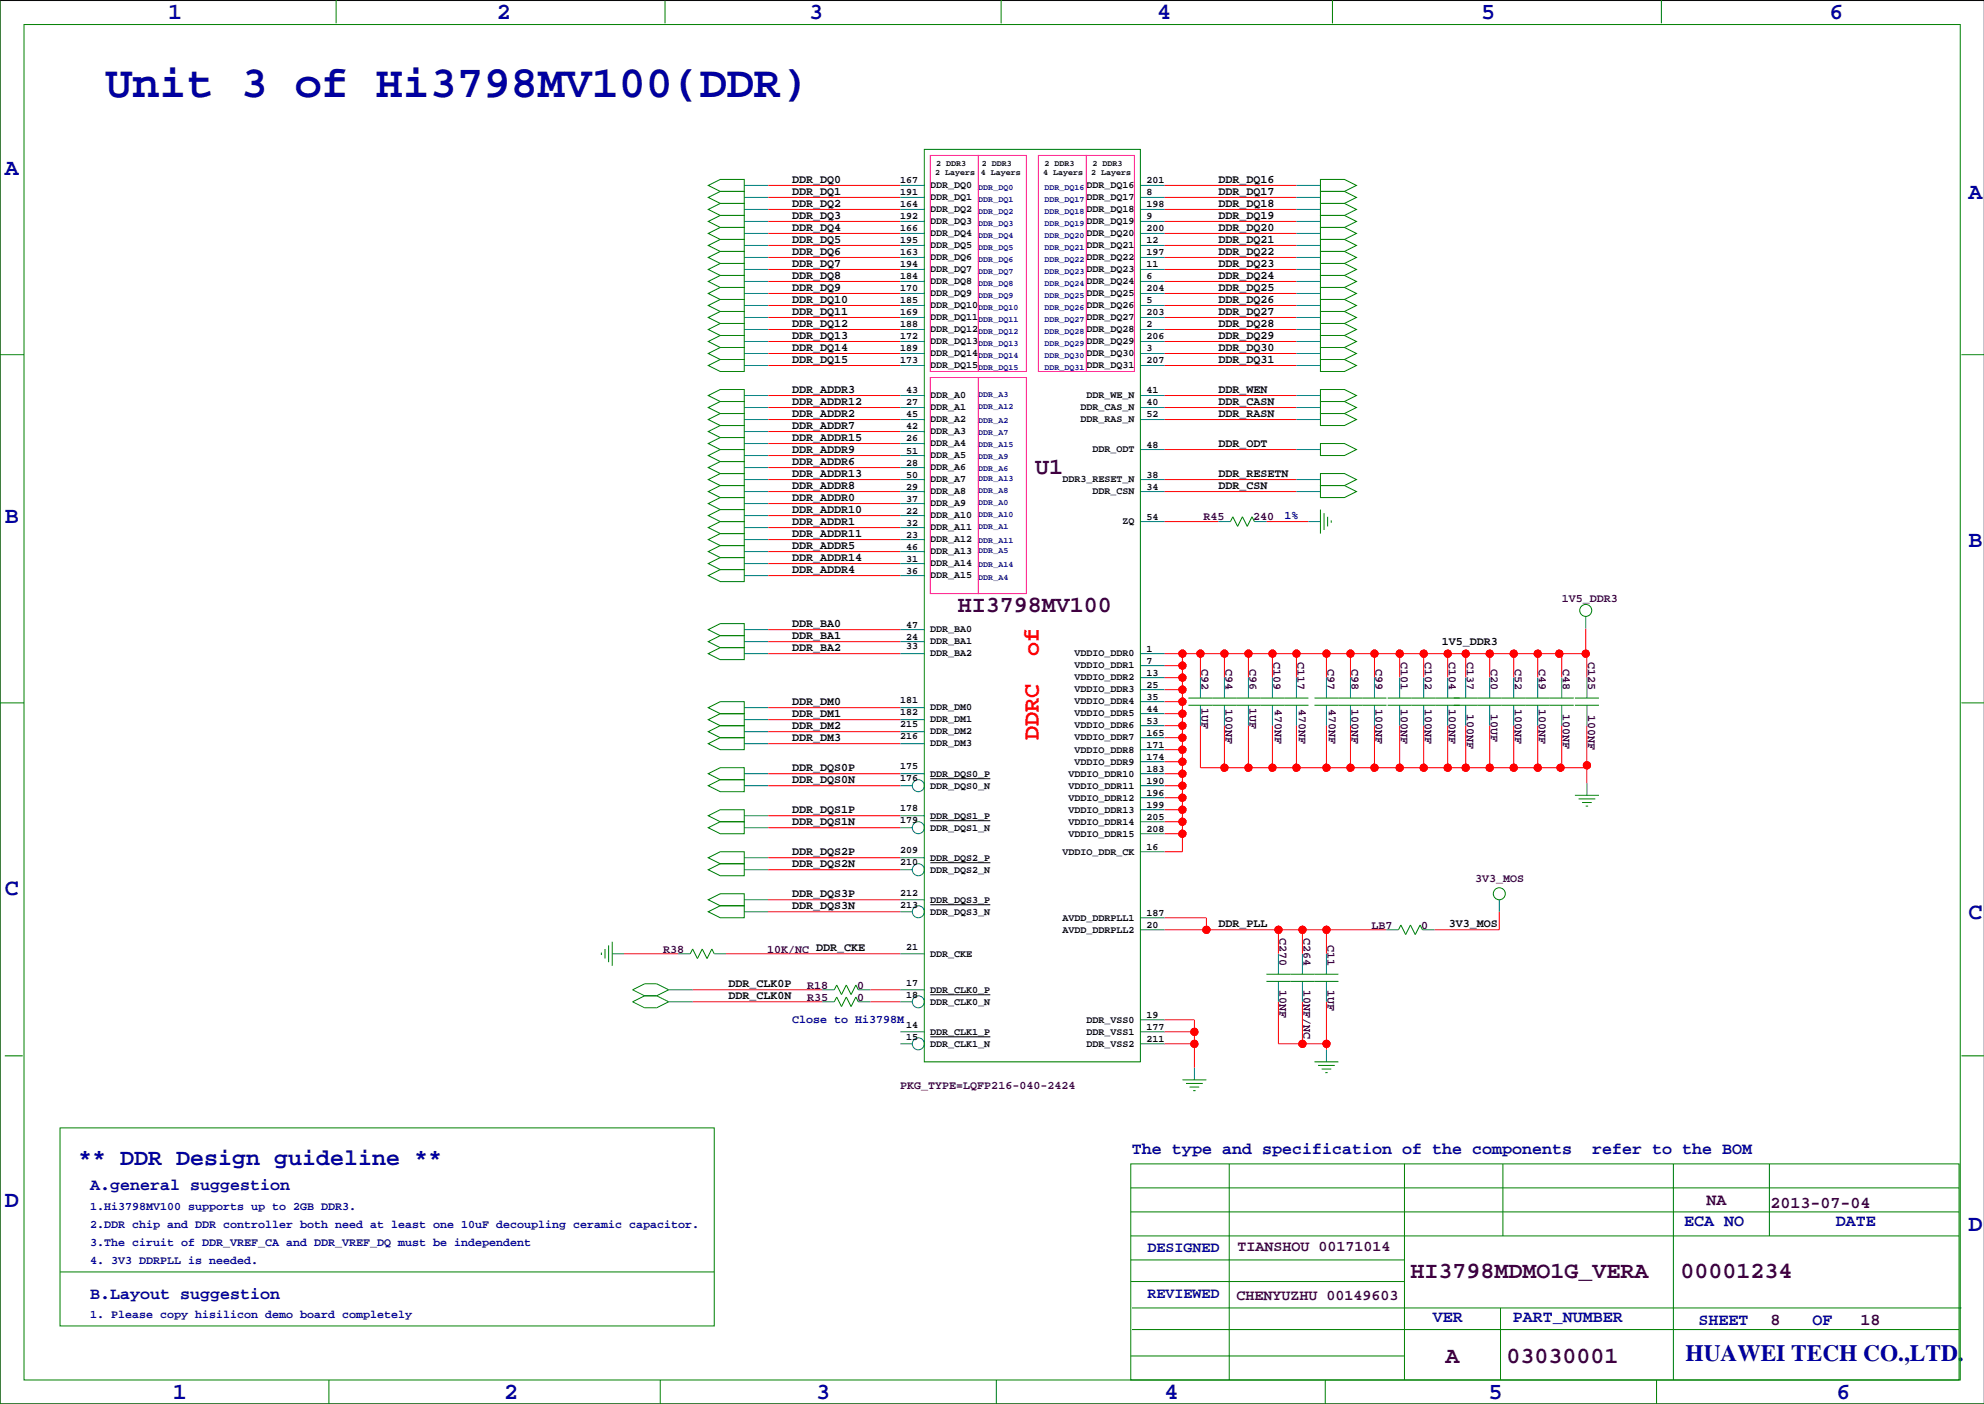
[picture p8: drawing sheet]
<svg xmlns="http://www.w3.org/2000/svg" width="420mm" height="297mm" viewBox="0 0 420 297" stroke-linecap="round" stroke-linejoin="round" font-family="sans-serif">
<path d="M419.9 .1h-419.9v296.9h419.9M196.8 173.6h12.7M196.8 164.7h12.7M196.8 182.5h12.7M196.8 191.4h12.7M196.8 219.4h12.7M196.8 210.5h12.7" fill="none" stroke="#000" stroke-width=".21"/>
<g fill="none" stroke="#f00" stroke-width=".21">
<path d="M162.6 39.2h27.9M246.4 39.2h27.9M162.6 51.9h27.9M162.6 54.5h27.9M162.6 57h27.9M162.6 59.5h27.9M162.6 41.8h27.9M162.6 46.8h27.9M162.6 49.4h27.9M162.6 44.3h27.9M246.4 51.9h27.9M246.4 54.5h27.9"/>
<path d="M246.4 57h27.9M246.4 59.5h27.9M246.4 41.8h27.9M246.4 46.8h27.9M246.4 49.4h27.9M246.4 44.3h27.9M162.6 62.1h27.9M162.6 64.6h27.9M162.6 67.2h27.9M162.6 69.7h27.9M162.6 72.2h27.9M162.6 74.8h27.9"/>
<path d="M162.6 77.3h27.9M246.4 62.1h27.9M246.4 64.6h27.9M246.4 67.2h27.9M246.4 69.7h27.9M246.4 72.2h27.9M246.4 74.8h27.9M246.4 77.3h27.9M162.6 93.8h27.9M162.6 86.2h27.9M162.6 96.4h27.9M162.6 91.3h27.9"/>
<path d="M162.6 98.9h27.9M162.6 83.7h27.9M162.6 88.8h27.9M246.4 86.2h27.9M246.4 83.7h27.9M246.4 88.8h27.9M246.4 95.1h27.9M162.6 101.5h27.9M162.6 119.2h27.9M162.6 114.2h27.9M162.6 109.1h27.9M162.6 104h27.9"/>
<path d="M162.6 116.7h27.9M162.6 111.6h27.9M162.6 106.5h27.9M246.4 101.5h27.9M246.4 104h27.9M246.4 110.3h11.4M268 110.3h8.9M162.6 121.8h27.9M162.6 138.3h27.9M162.6 133.2h27.9M162.6 135.7h27.9M246.4 138.3h89.4v5.1"/>
<path d="M250.2 138.3v41.9h-3.8M254 138.3v5.1M259.1 138.3v5.1M264.2 138.3v5.1M269.2 138.3v5.1M274.3 138.3v5.1M280.7 138.3v5.1M285.8 138.3v5.1M290.8 138.3v5.1M296.2 138.3v5.1M301.2 138.3v5.1M306.3 138.3v5.1"/>
<path d="M310.1 138.3v5.1M315.2 138.3v5.1M320.3 138.3v5.1M325.4 138.3v5.1M330.5 138.3v5.1M335.5 133v5.3M162.6 149.7h27.9M162.6 152.3h27.9M162.6 154.8h27.9M162.6 157.3h27.9M246.4 140.8h3.8M246.4 143.4h3.8"/>
<path d="M246.4 145.9h3.8M246.4 148.4h3.8M246.4 151h3.8M246.4 153.5h3.8M246.4 156.1h3.8M246.4 158.6h3.8M254 153.5v8.9h81.8M259.1 153.5v8.9M264.2 153.5v8.9M269.2 153.5v8.9M274.3 153.5v8.9M280.7 153.5v8.9"/>
<path d="M285.8 153.5v8.9M290.8 153.5v8.9M296.2 153.5v8.9M301.2 153.5v8.9M306.3 153.5v8.9M310.1 153.5v8.9M315.2 153.5v8.9M320.3 153.5v8.9M325.4 153.5v8.9M330.5 153.5v8.9M335.8 153.5v12.2M162.6 163.7h27.9"/>
<path d="M162.6 166.2h27.9M162.6 172.6h27.9M162.6 175.1h27.9M246.4 161.1h3.8M246.4 163.7h3.8M246.4 166.2h3.8M246.4 168.8h3.8M246.4 171.3h3.8M246.4 173.8h3.8M246.4 176.4h3.8M162.6 184h27.9M162.6 181.5h27.9"/>
<path d="M162.6 190.4h27.9M162.6 192.9h27.9M246.4 194.2h8.9v2.5M246.4 196.7h47M270.5 196.7v5.1M275.6 196.7v5.1M280.7 196.7v5.1M317.2 192.9v3.8h-13.7M132.1 201.8h11.4M146.6 209.4h27.4M146.6 211.9h27.4M153.7 201.8h36.8"/>
<path d="M184.1 209.4h6.4M184.1 211.9h6.4M246.4 215.8h6.3v10.1M246.4 218.3h6.3M270.5 211.9v8.9h10.2M275.6 211.9v8.9M280.7 211.9v10.2M246.4 220.8h6.3"/>
<circle cx="250.2" cy="138.3" r=".76"/>
<circle cx="254" cy="138.3" r=".76"/>
<circle cx="259.1" cy="138.3" r=".76"/>
<circle cx="264.2" cy="138.3" r=".76"/>
<circle cx="269.2" cy="138.3" r=".76"/>
<circle cx="274.3" cy="138.3" r=".76"/>
<circle cx="280.7" cy="138.3" r=".76"/>
<circle cx="285.8" cy="138.3" r=".76"/>
<circle cx="290.8" cy="138.3" r=".76"/>
<circle cx="296.2" cy="138.3" r=".76"/>
<circle cx="301.2" cy="138.3" r=".76"/>
<circle cx="306.3" cy="138.3" r=".76"/>
<circle cx="310.1" cy="138.3" r=".76"/>
<circle cx="315.2" cy="138.3" r=".76"/>
<circle cx="320.3" cy="138.3" r=".76"/>
<circle cx="325.4" cy="138.3" r=".76"/>
<circle cx="329.9" cy="138.3" r=".76"/>
<circle cx="335.5" cy="138.3" r=".76"/>
<circle cx="250.2" cy="156.1" r=".76"/>
<circle cx="250.2" cy="143.4" r=".76"/>
<circle cx="250.2" cy="158.6" r=".76"/>
<circle cx="250.2" cy="145.9" r=".76"/>
<circle cx="250.2" cy="151" r=".76"/>
<circle cx="250.2" cy="140.8" r=".76"/>
<circle cx="250.2" cy="153.5" r=".76"/>
<circle cx="250.2" cy="148.4" r=".76"/>
<circle cx="250.2" cy="168.8" r=".76"/>
<circle cx="250.2" cy="171.3" r=".76"/>
<circle cx="250.2" cy="163.7" r=".76"/>
<circle cx="250.2" cy="176.4" r=".76"/>
<circle cx="250.2" cy="166.2" r=".76"/>
<circle cx="250.2" cy="161.1" r=".76"/>
<circle cx="250.2" cy="173.8" r=".76"/>
<circle cx="259.1" cy="162.4" r=".76"/>
<circle cx="264.2" cy="162.4" r=".76"/>
<circle cx="269.2" cy="162.4" r=".76"/>
<circle cx="274.3" cy="162.4" r=".76"/>
<circle cx="280.7" cy="162.4" r=".76"/>
<circle cx="285.8" cy="162.4" r=".76"/>
<circle cx="290.8" cy="162.4" r=".76"/>
<circle cx="296.2" cy="162.4" r=".76"/>
<circle cx="301.2" cy="162.4" r=".76"/>
<circle cx="306.3" cy="162.4" r=".76"/>
<circle cx="310.1" cy="162.4" r=".76"/>
<circle cx="315.2" cy="162.4" r=".76"/>
<circle cx="320.3" cy="162.4" r=".76"/>
<circle cx="325.4" cy="162.4" r=".76"/>
<circle cx="330.2" cy="162.4" r=".76"/>
<circle cx="335.8" cy="161.9" r=".76"/>
<circle cx="255.3" cy="196.7" r=".76"/>
<circle cx="270.5" cy="196.7" r=".76"/>
<circle cx="275.6" cy="196.7" r=".76"/>
<circle cx="280.7" cy="196.7" r=".76"/>
<circle cx="252.7" cy="218.3" r=".76"/>
<circle cx="252.7" cy="220.8" r=".76"/>
<circle cx="275.6" cy="220.8" r=".76"/>
<circle cx="280.7" cy="220.8" r=".76"/>
</g>
<g fill="#f00" stroke="#f00" stroke-width=".21">
<circle cx="275.6" cy="220.8" r=".76"/>
<circle cx="280.7" cy="220.8" r=".76"/>
<circle cx="250.2" cy="176.4" r=".76"/>
<circle cx="250.2" cy="173.8" r=".76"/>
<circle cx="250.2" cy="171.3" r=".76"/>
<circle cx="250.2" cy="168.8" r=".76"/>
<circle cx="250.2" cy="166.2" r=".76"/>
<circle cx="250.2" cy="163.7" r=".76"/>
<circle cx="250.2" cy="161.1" r=".76"/>
<circle cx="250.2" cy="158.6" r=".76"/>
<circle cx="250.2" cy="156.1" r=".76"/>
<circle cx="250.2" cy="153.5" r=".76"/>
<circle cx="250.2" cy="151" r=".76"/>
<circle cx="250.2" cy="148.4" r=".76"/>
<circle cx="250.2" cy="145.9" r=".76"/>
<circle cx="250.2" cy="143.4" r=".76"/>
<circle cx="250.2" cy="140.8" r=".76"/>
<circle cx="250.2" cy="138.3" r=".76"/>
<circle cx="254" cy="138.3" r=".76"/>
<circle cx="259.1" cy="138.3" r=".76"/>
<circle cx="264.2" cy="138.3" r=".76"/>
<circle cx="269.2" cy="138.3" r=".76"/>
<circle cx="274.3" cy="138.3" r=".76"/>
<circle cx="280.7" cy="138.3" r=".76"/>
<circle cx="285.8" cy="138.3" r=".76"/>
<circle cx="290.8" cy="138.3" r=".76"/>
<circle cx="296.2" cy="138.3" r=".76"/>
<circle cx="301.2" cy="138.3" r=".76"/>
<circle cx="306.3" cy="138.3" r=".76"/>
<circle cx="310.1" cy="138.3" r=".76"/>
<circle cx="315.2" cy="138.3" r=".76"/>
<circle cx="320.3" cy="138.3" r=".76"/>
<circle cx="325.4" cy="138.3" r=".76"/>
<circle cx="329.9" cy="138.3" r=".76"/>
<circle cx="335.5" cy="138.3" r=".76"/>
<circle cx="252.7" cy="218.3" r=".76"/>
<circle cx="252.7" cy="220.8" r=".76"/>
<circle cx="255.3" cy="196.7" r=".76"/>
<circle cx="270.5" cy="196.7" r=".76"/>
<circle cx="275.6" cy="196.7" r=".76"/>
<circle cx="280.7" cy="196.7" r=".76"/>
<circle cx="259.1" cy="162.4" r=".76"/>
<circle cx="264.2" cy="162.4" r=".76"/>
<circle cx="269.2" cy="162.4" r=".76"/>
<circle cx="274.3" cy="162.4" r=".76"/>
<circle cx="280.7" cy="162.4" r=".76"/>
<circle cx="285.8" cy="162.4" r=".76"/>
<circle cx="290.8" cy="162.4" r=".76"/>
<circle cx="296.2" cy="162.4" r=".76"/>
<circle cx="301.2" cy="162.4" r=".76"/>
<circle cx="306.3" cy="162.4" r=".76"/>
<circle cx="310.1" cy="162.4" r=".76"/>
<circle cx="315.2" cy="162.4" r=".76"/>
<circle cx="320.3" cy="162.4" r=".76"/>
<circle cx="325.4" cy="162.4" r=".76"/>
<circle cx="330.2" cy="162.4" r=".76"/>
<circle cx="335.8" cy="161.9" r=".76"/>
</g>
<g fill="none" stroke="#008080" stroke-width=".21">
<path d="M157.5 39.2h5.1M190.5 39.2h5.1M241.3 39.2h5.1M274.3 39.2h5.1M157.5 57h5.1M157.5 54.5h5.1M157.5 51.9h5.1M157.5 49.4h5.1M157.5 41.8h5.1M157.5 44.3h5.1M157.5 46.8h5.1M157.5 59.5h5.1"/>
<path d="M190.5 57h5.1M190.5 54.5h5.1M190.5 51.9h5.1M190.5 49.4h5.1M190.5 41.8h5.1M190.5 44.3h5.1M190.5 46.8h5.1M190.5 59.5h5.1M241.3 57h5.1M241.3 54.5h5.1M241.3 51.9h5.1M241.3 49.4h5.1"/>
<path d="M241.3 41.8h5.1M241.3 44.3h5.1M241.3 46.8h5.1M241.3 59.5h5.1M274.3 57h5.1M274.3 54.5h5.1M274.3 51.9h5.1M274.3 49.4h5.1M274.3 41.8h5.1M274.3 44.3h5.1M274.3 46.8h5.1M274.3 59.5h5.1"/>
<path d="M157.5 67.2h5.1M157.5 64.6h5.1M157.5 62.1h5.1M157.5 69.7h5.1M157.5 72.2h5.1M157.5 74.8h5.1M157.5 77.3h5.1M190.5 67.2h5.1M190.5 64.6h5.1M190.5 62.1h5.1M190.5 69.7h5.1M190.5 72.2h5.1"/>
<path d="M190.5 74.8h5.1M190.5 77.3h5.1M241.3 67.2h5.1M241.3 64.6h5.1M241.3 62.1h5.1M241.3 69.7h5.1M241.3 72.2h5.1M241.3 74.8h5.1M241.3 77.3h5.1M274.3 67.2h5.1M274.3 64.6h5.1M274.3 62.1h5.1"/>
<path d="M274.3 69.7h5.1M274.3 72.2h5.1M274.3 74.8h5.1M274.3 77.3h5.1M157.5 88.8h5.1M157.5 83.7h5.1M157.5 86.2h5.1M157.5 91.3h5.1M157.5 93.8h5.1M157.5 96.4h5.1M157.5 98.9h5.1M190.5 88.8h5.1"/>
<path d="M190.5 83.7h5.1M190.5 86.2h5.1M190.5 91.3h5.1M190.5 93.8h5.1M190.5 96.4h5.1M190.5 98.9h5.1M241.3 95.1h5.1M241.3 88.8h5.1M241.3 83.7h5.1M241.3 86.2h5.1M274.3 95.1h5.1M274.3 88.8h5.1"/>
<path d="M274.3 83.7h5.1M274.3 86.2h5.1M157.5 101.5h5.1M157.5 104h5.1M157.5 106.5h5.1M157.5 109.1h5.1M157.5 111.6h5.1M157.5 114.2h5.1M157.5 116.7h5.1M157.5 119.2h5.1M190.5 101.5h5.1M190.5 104h5.1"/>
<path d="M190.5 106.5h5.1M190.5 109.1h5.1M190.5 111.6h5.1M190.5 114.2h5.1M190.5 116.7h5.1M190.5 119.2h5.1M241.3 110.3h5.1M241.3 101.5h5.1M241.3 104h5.1M257.8 110.3h2.5M265.4 110.3h2.6M274.3 101.5h5.1"/>
<path d="M274.3 104h5.1M276.9 110.3h2.5M157.5 135.7h5.1M157.5 133.2h5.1M157.5 138.3h5.1M157.5 121.8h5.1M190.5 135.7h5.1M190.5 133.2h5.1M190.5 138.3h5.1M190.5 121.8h5.1M241.3 138.3h5.1M335.5 130.4v2.6"/>
<path d="M157.5 149.7h5.1M157.5 154.8h5.1M157.5 152.3h5.1M157.5 157.3h5.1M190.5 149.7h5.1M190.5 154.8h5.1M190.5 152.3h5.1M190.5 157.3h5.1M241.3 156.1h5.1M241.3 140.8h5.1M241.3 143.4h5.1M241.3 148.4h5.1"/>
<path d="M241.3 153.5h5.1M241.3 151h5.1M241.3 158.6h5.1M241.3 145.9h5.1M254 143.4v4.3M254 149.2v4.3M259.1 143.4v4.3M259.1 149.2v4.3M264.2 143.4v4.3M264.2 149.2v4.3M269.2 143.4v4.3M269.2 149.2v4.3"/>
<path d="M274.3 143.4v4.3M274.3 149.2v4.3M280.7 143.4v4.3M280.7 149.2v4.3M285.8 143.4v4.3M285.8 149.2v4.3M290.8 143.4v4.3M290.8 149.2v4.3M296.2 143.4v4.3M296.2 149.2v4.3M301.2 143.4v4.3M301.2 149.2v4.3"/>
<path d="M306.3 143.4v4.3M306.3 149.2v4.3M310.1 143.4v4.3M310.1 149.2v4.3M315.2 143.4v4.3M315.2 149.2v4.3M320.3 143.4v4.3M320.3 149.2v4.3M325.4 143.4v4.3M325.4 149.2v4.3M330.5 143.4v4.3M330.5 149.2v4.3"/>
<path d="M335.8 143.4v4.3M335.8 149.2v4.3M157.5 166.2h5.1M157.5 163.7h5.1M157.5 172.6h5.1M157.5 175.1h5.1M190.5 166.2h2.5M190.5 163.7h5.1M190.5 172.6h5.1M190.5 175.1h2.5M241.3 166.2h5.1M241.3 163.7h5.1"/>
<path d="M241.3 171.3h5.1M241.3 176.4h5.1M241.3 173.8h5.1M241.3 161.1h5.1M241.3 168.8h5.1M335.8 165.7v2.6M157.5 184h5.1M157.5 181.5h5.1M157.5 190.4h5.1M157.5 192.9h5.1M190.5 184h2.5M190.5 181.5h5.1"/>
<path d="M190.5 190.4h5.1M190.5 192.9h2.5M241.3 196.7h5.1M241.3 180.2h5.1M241.3 194.2h5.1M293.4 196.7h2.5M301 196.7h2.5M317.2 190.4v2.5M129.5 201.8h2.6M141.5 209.4h5.1M141.5 211.9h5.1M143.5 201.8h2.5"/>
<path d="M151.1 201.8h2.6M174 209.4h2.5M174 211.9h2.5M181.6 209.4h2.5M181.6 211.9h2.5M190.5 209.4h5.1M190.5 201.8h5.1M190.5 211.9h2.5M190.5 218.3h5.1M241.3 218.3h5.1M241.3 215.8h5.1M270.5 201.8v4.3"/>
<path d="M270.5 207.6v4.3M275.6 201.8v4.3M275.6 207.6v4.3M280.7 201.8v4.3M280.7 207.6v4.3M190.5 220.8h2.5M241.3 220.8h5.1M252.7 225.9v2.6M280.7 222.1v2.5"/>
<circle cx="194.3" cy="175.1" r="1.27"/>
<circle cx="194.3" cy="166.2" r="1.27"/>
<circle cx="194.3" cy="184" r="1.27"/>
<circle cx="194.3" cy="192.9" r="1.27"/>
<circle cx="194.3" cy="211.9" r="1.27"/>
<circle cx="194.3" cy="220.8" r="1.27"/>
</g>
<g fill="none" stroke="#008000" stroke-width=".21">
<path d="M0 -.1v297.1h419.9M71.1 0v4.9M140.7 0v4.9M211.8 0v4.9M281.9 0v4.9M351.5 0v4.9M5.1 5.2h409.7v286.8h-409.7zM149.9 39.2l2.5-1.2h5.1v2.5h-5.1zM195.6 31.6h45.7v193h-45.7zM279.4 38h5.1l2.5 1.2-2.5 1.3h-5.1zM149.9 57l2.5-1.3h5.1v2.6h-5.1zM149.9 54.5l2.5-1.3h5.1v2.5h-5.1z"/>
<path d="M149.9 51.9l2.5-1.2h5.1v2.5h-5.1zM149.9 49.4l2.5-1.3h5.1v2.6h-5.1zM149.9 41.8l2.5-1.3h5.1v2.5h-5.1zM149.9 44.3l2.5-1.3h5.1v2.6h-5.1zM149.9 46.8l2.5-1.2h5.1v2.5h-5.1zM149.9 59.5l2.5-1.2h5.1v2.5h-5.1zM279.4 58.3h5.1l2.5 1.2-2.5 1.3h-5.1zM279.4 45.6h5.1l2.5 1.2-2.5 1.3h-5.1zM279.4 43h5.1l2.5 1.3-2.5 1.3h-5.1zM279.4 48.1h5.1l2.5 1.3-2.5 1.3h-5.1zM279.4 50.7h5.1l2.5 1.2-2.5 1.3h-5.1zM279.4 53.2h5.1l2.5 1.3-2.5 1.2h-5.1z"/>
<path d="M279.4 55.7h5.1l2.5 1.3-2.5 1.3h-5.1zM279.4 40.5h5.1l2.5 1.3-2.5 1.2h-5.1zM0 75h5.1M149.9 67.2l2.5-1.3h5.1v2.5h-5.1zM149.9 64.6l2.5-1.2h5.1v2.5h-5.1zM149.9 62.1l2.5-1.3h5.1v2.6h-5.1zM149.9 69.7l2.5-1.3h5.1v2.6h-5.1zM149.9 72.2l2.5-1.2h5.1v2.5h-5.1zM149.9 74.8l2.5-1.3h5.1v2.6h-5.1zM149.9 77.3l2.5-1.2h5.1v2.5h-5.1zM279.4 73.5h5.1l2.5 1.3-2.5 1.3h-5.1zM279.4 71h5.1l2.5 1.2-2.5 1.3h-5.1z"/>
<path d="M279.4 68.4h5.1l2.5 1.3-2.5 1.3h-5.1zM279.4 60.8h5.1l2.5 1.3-2.5 1.3h-5.1zM279.4 63.4h5.1l2.5 1.2-2.5 1.3h-5.1zM279.4 65.9h5.1l2.5 1.3-2.5 1.2h-5.1zM279.4 76.1h5.1l2.5 1.2-2.5 1.3h-5.1zM415 75h4.9M149.9 83.7l2.5-1.3h5.1v2.5h-5.1zM149.9 86.2l2.5-1.3h5.1v2.6h-5.1zM149.9 88.8l2.5-1.3h5.1v2.5h-5.1zM149.9 91.3l2.5-1.3h5.1v2.6h-5.1zM149.9 93.8l2.5-1.2h5.1v2.5h-5.1zM149.9 96.4l2.5-1.3h5.1v2.5h-5.1z"/>
<path d="M149.9 98.9l2.5-1.3h5.1v2.6h-5.1zM279.4 93.8h5.1l2.5 1.3-2.5 1.3h-5.1zM279.4 87.5h5.1l2.5 1.3-2.5 1.2h-5.1zM279.4 82.4h5.1l2.5 1.3-2.5 1.2h-5.1zM279.4 84.9h5.1l2.5 1.3-2.5 1.3h-5.1zM149.9 104l2.5-1.3h5.1v2.6h-5.1zM149.9 106.5l2.5-1.2h5.1v2.5h-5.1zM149.9 109.1l2.5-1.3h5.1v2.5h-5.1zM149.9 111.6l2.5-1.3h5.1v2.6h-5.1zM149.9 114.2l2.5-1.3h5.1v2.5h-5.1zM149.9 116.7l2.5-1.3h5.1v2.6h-5.1zM149.9 119.2l2.5-1.2h5.1v2.5h-5.1z"/>
<path d="M149.9 101.5l2.5-1.3h5.1v2.5h-5.1zM260.3 110.3l.6-1 1 2.1 1-2.1 1 2.1 1-2.1 .5 1M279.4 100.2h5.1l2.5 1.3-2.5 1.2h-5.1zM279.4 102.7h5.1l2.5 1.3-2.5 1.3h-5.1zM279.4 107.8v5.1M280.2 108.6v3.5M280.9 109.3v2.1M281.7 110.1v.5M149.9 135.7l2.5-1.2h5.1v2.5h-5.1zM149.9 133.2l2.5-1.3h5.1v2.6h-5.1zM149.9 138.3l2.5-1.3h5.1v2.6h-5.1zM149.9 121.8l2.5-1.3h5.1v2.5h-5.1z"/>
<path d="M0 148.7h5.1M149.9 149.7l2.5-1.3h5.1v2.6h-5.1zM149.9 154.8l2.5-1.3h5.1v2.6h-5.1zM149.9 152.3l2.5-1.3h5.1v2.5h-5.1zM149.9 157.3l2.5-1.2h5.1v2.5h-5.1zM251.5 147.7h25.4M251.5 149.2h25.4M278.1 147.7h15.3M278.1 149.2h15.3M293.6 147.7h39.4M293.6 149.2h39.4M333.2 147.7h5.1"/>
<path d="M333.2 149.2h5.1M415 148.7h4.9M149.9 166.2l2.5-1.2h5.1v2.5h-5.1zM149.9 163.7l2.5-1.3h5.1v2.6h-5.1zM149.9 172.6l2.5-1.3h5.1v2.5h-5.1zM149.9 175.1l2.5-1.3h5.1v2.6h-5.1zM333.2 168.3h5.1M334 169h3.6M334.8 169.8h2M335.5 170.5h.5M129.5 199.2v5.1M149.9 184l2.5-1.3h5.1v2.6h-5.1z"/>
<path d="M149.9 181.5l2.5-1.3h5.1v2.5h-5.1zM149.9 190.4l2.5-1.3h5.1v2.5h-5.1zM149.9 192.9l2.5-1.3h5.1v2.6h-5.1zM295.9 196.7l.5-1 1 2 1-2 1.1 2 1-2 .5 1M127.3 201.5v.5M128 200.8v2M128.8 200v3.6M136.4 210.7l-2.5-1.3 2.5-1.3h2.5l2.6 1.3-2.6 1.3M136.4 210.7h2.5M136.4 210.7l-2.5 1.2 2.5 1.3h2.5l2.6-1.3-2.6-1.2M146 201.8l.6-1 1 2 1-2 1 2 1-2 .5 1M176.5 209.4l.5-1 1.1 2 1-2 1 2 1-2 .5 1"/>
<path d="M176.5 211.9l.5-1 1.1 2.1 1-2.1 1 2.1 1-2.1 .5 1M268 206.1h15.2M268 207.6h15.2M1 223.4h3.8M12.7 238.6h138.4v41.9h-138.4zM250.2 228.5h5.1M251 229.2h3.5M251.7 230h2M252.5 230.7h.5M278.1 224.6h5.1M278.9 225.4h3.5M279.7 226.2h2"/>
<path d="M280.4 226.9h.5M415 223.4h4.9M239.3 246.2h175.2v45.8h-175.2zM239.3 251.3h175.2M239.3 256.4h175.2M260.1 246.2v45.8M297.2 246.2v45.8M318 246.2v15.3M354.1 246.2v45.8M374.4 246.2v15.3M12.7 269.1h138.4M239.3 266.6h57.9"/>
<path d="M239.3 261.5h175.2M239.3 271.1h57.9M239.5 276.7h175.5M317.5 276.7v15.3M69.6 292v5M139.7 292v5M210.8 292v5M239.3 286.9h57.9M239.5 281.3h175M280.4 292v5M350.5 292v5M383.5 287.4h.1"/>
<circle cx="335.5" cy="129.1" r="1.27"/>
<circle cx="317.2" cy="189.1" r="1.27"/>
</g>
<path d="M196.8 32.9h10.2v45.7h-10.2zM207 32.9h10.2v45.7h-10.2zM219.7 32.9h10.2v45.7h-10.2zM229.9 32.9h10.1v45.7h-10.1zM196.8 79.9h10.2v45.7h-10.2zM207 79.9h10.2v45.7h-10.2z" fill="none" stroke="#f0f" stroke-width=".21"/>
<text font-size="9.5" fill="#0000a0" x="22.4" y="20.5">Unit 3 of Hi3798MV100(DDR)</text>
<g font-size="4.9" fill="#0000a0">
<text x="35.6" y="3.9">1</text>
<text x="105.2" y="3.9">2</text>
<text x="171.2" y="3.9">3</text>
<text x="244.9" y="3.9">4</text>
<text x="313.4" y="3.9">5</text>
<text x="387.1" y="3.9">6</text>
<text x="1" y="36.9">A</text>
<text x="416.6" y="42">A</text>
<text x="1" y="110.6">B</text>
<text x="416.6" y="115.7">B</text>
<text x="1" y="189.3">C</text>
<text x="416.6" y="194.4">C</text>
<text x="16.5" y="246.5">** DDR Design guideline **</text>
<text x="1" y="255.4">D</text>
<text x="416.6" y="260.5">D</text>
<text x="356.6" y="288">HUAWEI TECH CO.,LTD.</text>
<text x="36.6" y="296">1</text>
<text x="106.7" y="296">2</text>
<text x="172.7" y="296">3</text>
<text x="246.4" y="296">4</text>
<text x="315" y="296">5</text>
<text x="388.6" y="296">6</text>
</g>
<g font-size="4.9" fill="#400040">
<text x="219" y="100.3">U1</text>
<text x="202.6" y="129.5">HI3798MV100</text>
<text x="298.5" y="270.5">HI3798MDMO1G_VERA</text>
<text x="355.6" y="270.5">00001234</text>
<text x="305.9" y="288.3">A</text>
<text x="318.8" y="288.3">03030001</text>
</g>
<g font-size="4.9" fill="#f00">
<text x="219.8" y="138.7" transform="rotate(-90 219.8 138.7)">of</text>
<text x="219.8" y="156.5" transform="rotate(-90 219.8 156.5)">DDRC</text>
</g>
<g font-size="3.5" fill="#0000a0">
<text x="239.5" y="244.2">The type and specification of the components</text>
<text x="336.9" y="244.2">refer to the BOM</text>
<text x="19" y="251.9">A.general suggestion</text>
<text x="356.4" y="259.4">ECA NO</text>
<text x="388.5" y="259.4">DATE</text>
<text x="19" y="274.7">B.Layout suggestion</text>
<text x="303.1" y="279.7">VER</text>
<text x="320.1" y="279.7">PART_NUMBER</text>
<text x="359.4" y="280.3">SHEET</text>
<text x="383.5" y="280.3">OF</text>
</g>
<g font-size="3.5" fill="#400040">
<text x="361.1" y="254.9">NA</text>
<text x="374.6" y="255.7">2013-07-04</text>
<text x="374.6" y="280.3">8</text>
<text x="393.7" y="280.3">18</text>
</g>
<g font-size="3.2" fill="#0000a0">
<text x="242.8" y="264.9">DESIGNED</text>
<text x="242.8" y="274.5">REVIEWED</text>
</g>
<g font-size="3.2" fill="#400040">
<text x="261.9" y="264.7">TIANSHOU 00171014</text>
<text x="261.6" y="275.1">CHENYUZHU 00149603</text>
</g>
<g font-size="2.5">
<text x="167.6" y="41.3">DDR_DQ1</text>
<text x="167.6" y="38.7">DDR_DQ0</text>
<text x="257.8" y="41.3">DDR_DQ17</text>
<text x="257.8" y="38.7">DDR_DQ16</text>
<text x="167.6" y="46.3">DDR_DQ3</text>
<text x="167.6" y="43.8">DDR_DQ2</text>
<text x="257.8" y="43.8">DDR_DQ18</text>
<text x="257.8" y="46.3">DDR_DQ19</text>
<text x="167.6" y="48.9">DDR_DQ4</text>
<text x="167.6" y="54">DDR_DQ6</text>
<text x="167.6" y="51.4">DDR_DQ5</text>
<text x="257.8" y="54">DDR_DQ22</text>
<text x="257.8" y="51.4">DDR_DQ21</text>
<text x="257.8" y="48.9">DDR_DQ20</text>
<text x="167.6" y="59">DDR_DQ8</text>
<text x="167.6" y="56.5">DDR_DQ7</text>
<text x="257.8" y="59">DDR_DQ24</text>
<text x="257.8" y="56.5">DDR_DQ23</text>
<text x="167.6" y="64.1">DDR_DQ10</text>
<text x="167.6" y="61.6">DDR_DQ9</text>
<text x="257.8" y="64.1">DDR_DQ26</text>
<text x="257.8" y="61.6">DDR_DQ25</text>
<text x="167.6" y="71.7">DDR_DQ13</text>
<text x="167.6" y="69.2">DDR_DQ12</text>
<text x="167.6" y="66.7">DDR_DQ11</text>
<text x="257.8" y="71.7">DDR_DQ29</text>
<text x="257.8" y="69.2">DDR_DQ28</text>
<text x="257.8" y="66.7">DDR_DQ27</text>
<text x="167.6" y="76.8">DDR_DQ15</text>
<text x="167.6" y="74.3">DDR_DQ14</text>
<text x="257.8" y="76.8">DDR_DQ31</text>
<text x="257.8" y="74.3">DDR_DQ30</text>
<text x="167.6" y="83.2">DDR_ADDR3</text>
<text x="257.8" y="83.2">DDR_WEN</text>
<text x="167.6" y="88.3">DDR_ADDR2</text>
<text x="167.6" y="85.7">DDR_ADDR12</text>
<text x="257.8" y="85.7">DDR_CASN</text>
<text x="257.8" y="88.3">DDR_RASN</text>
<text x="167.6" y="90.8">DDR_ADDR7</text>
<text x="167.6" y="95.9">DDR_ADDR9</text>
<text x="167.6" y="93.3">DDR_ADDR15</text>
<text x="257.8" y="94.6">DDR_ODT</text>
<text x="167.6" y="98.4">DDR_ADDR6</text>
<text x="167.6" y="101">DDR_ADDR13</text>
<text x="257.8" y="101">DDR_RESETN</text>
<text x="167.6" y="106">DDR_ADDR0</text>
<text x="167.6" y="103.5">DDR_ADDR8</text>
<text x="257.8" y="103.5">DDR_CSN</text>
<text x="167.6" y="111.1">DDR_ADDR1</text>
<text x="167.6" y="108.6">DDR_ADDR10</text>
<text x="167.6" y="113.7">DDR_ADDR11</text>
<text x="167.6" y="116.2">DDR_ADDR5</text>
<text x="167.6" y="118.7">DDR_ADDR14</text>
<text x="167.6" y="121.3">DDR_ADDR4</text>
<text x="167.6" y="135.2">DDR_BA1</text>
<text x="167.6" y="132.7">DDR_BA0</text>
<text x="167.6" y="137.8">DDR_BA2</text>
<text x="305.1" y="136.5">1V5_DDR3</text>
<text x="167.6" y="149.2">DDR_DM0</text>
<text x="167.6" y="154.3">DDR_DM2</text>
<text x="167.6" y="151.8">DDR_DM1</text>
<text x="167.6" y="156.8">DDR_DM3</text>
<text x="167.6" y="163.2">DDR_DQS0P</text>
<text x="167.6" y="165.7">DDR_DQS0N</text>
<text x="167.6" y="172.1">DDR_DQS1P</text>
<text x="167.6" y="174.6">DDR_DQS1N</text>
<text x="167.6" y="181">DDR_DQS2P</text>
<text x="167.6" y="183.5">DDR_DQS2N</text>
<text x="167.6" y="189.9">DDR_DQS3P</text>
<text x="167.6" y="192.4">DDR_DQS3N</text>
<text x="257.8" y="196.2">DDR_PLL</text>
<text x="306.6" y="196.2">3V3_MOS</text>
<text x="154.2" y="208.9">DDR_CLK0P</text>
<text x="154.2" y="211.4">DDR_CLK0N</text>
</g>
<g font-size="2.5" fill="#400040">
<text x="254.6" y="110.1">R45</text>
<text x="265.2" y="110.1">240</text>
<text x="330.5" y="127.4">1V5_DDR3</text>
<text x="254.2" y="141.5" transform="rotate(90 254.2 141.5)">C92</text>
<text x="259.3" y="141.5" transform="rotate(90 259.3 141.5)">C94</text>
<text x="264.4" y="141.5" transform="rotate(90 264.4 141.5)">C96</text>
<text x="269.5" y="140" transform="rotate(90 269.5 140)">C109</text>
<text x="274.5" y="140" transform="rotate(90 274.5 140)">C117</text>
<text x="280.9" y="141.5" transform="rotate(90 280.9 141.5)">C97</text>
<text x="286" y="141.5" transform="rotate(90 286 141.5)">C98</text>
<text x="291.1" y="141.5" transform="rotate(90 291.1 141.5)">C99</text>
<text x="296.4" y="140" transform="rotate(90 296.4 140)">C101</text>
<text x="301.5" y="140" transform="rotate(90 301.5 140)">C102</text>
<text x="306.6" y="140" transform="rotate(90 306.6 140)">C104</text>
<text x="310.4" y="140" transform="rotate(90 310.4 140)">C137</text>
<text x="315.4" y="141.5" transform="rotate(90 315.4 141.5)">C20</text>
<text x="320.5" y="141.5" transform="rotate(90 320.5 141.5)">C52</text>
<text x="325.6" y="141.5" transform="rotate(90 325.6 141.5)">C49</text>
<text x="330.7" y="141.5" transform="rotate(90 330.7 141.5)">C48</text>
<text x="336" y="140" transform="rotate(90 336 140)">C125</text>
<text x="254.2" y="149.7" transform="rotate(90 254.2 149.7)">1UF</text>
<text x="259.3" y="149.9" transform="rotate(90 259.3 149.9)">100NF</text>
<text x="264.4" y="149.7" transform="rotate(90 264.4 149.7)">1UF</text>
<text x="269.7" y="150" transform="rotate(90 269.7 150)">470NF</text>
<text x="274.8" y="150" transform="rotate(90 274.8 150)">470NF</text>
<text x="281.2" y="150" transform="rotate(90 281.2 150)">470NF</text>
<text x="286" y="149.9" transform="rotate(90 286 149.9)">100NF</text>
<text x="291.1" y="149.9" transform="rotate(90 291.1 149.9)">100NF</text>
<text x="296.4" y="149.9" transform="rotate(90 296.4 149.9)">100NF</text>
<text x="301.5" y="149.9" transform="rotate(90 301.5 149.9)">100NF</text>
<text x="306.6" y="149.9" transform="rotate(90 306.6 149.9)">100NF</text>
<text x="320.5" y="149.9" transform="rotate(90 320.5 149.9)">100NF</text>
<text x="325.6" y="149.9" transform="rotate(90 325.6 149.9)">100NF</text>
<text x="310.4" y="151" transform="rotate(90 310.4 151)">100NF</text>
<text x="315.4" y="151" transform="rotate(90 315.4 151)">10UF</text>
<text x="330.7" y="151" transform="rotate(90 330.7 151)">100NF</text>
<text x="336" y="151.2" transform="rotate(90 336 151.2)">100NF</text>
<text x="312.2" y="186.6">3V3_MOS</text>
<text x="290.2" y="196.5">LB7</text>
<text x="300.7" y="196.5">0</text>
<text x="140.3" y="201.5">R38</text>
<text x="162.3" y="201.5">10K/NC DDR_CKE</text>
<text x="270.7" y="198.4" transform="rotate(90 270.7 198.4)">C270</text>
<text x="275.8" y="198.4" transform="rotate(90 275.8 198.4)">C264</text>
<text x="280.9" y="199.9" transform="rotate(90 280.9 199.9)">C11</text>
<text x="170.8" y="209.2">R18</text>
<text x="181.4" y="209.2">0</text>
<text x="270.7" y="209.4" transform="rotate(90 270.7 209.4)">10NF</text>
<text x="275.8" y="209.4" transform="rotate(90 275.8 209.4)">10NF/NC</text>
<text x="280.9" y="209.4" transform="rotate(90 280.9 209.4)">1UF</text>
<text x="170.8" y="211.7">R35</text>
<text x="181.4" y="211.7">0</text>
<text x="190.5" y="230.5">PKG_TYPE=LQFP216-040-2424</text>
</g>
<g font-size="2.5" fill="#0000a0">
<text x="271.8" y="109.8">1%</text>
<text x="167.6" y="216.5">Close to Hi3798M</text>
<text x="19" y="255.9">1.Hi3798MV100 supports up to 2GB DDR3.</text>
<text x="19" y="259.7">2.DDR chip and DDR controller both need at least one 10uF decoupling ceramic capacitor.</text>
<text x="19" y="263.5">3.The ciruit of DDR_VREF_CA and DDR_VREF_DQ must be independent</text>
<text x="19" y="267.3">4. 3V3 DDRPLL is needed.</text>
<text x="19" y="278.8">1. Please copy hisilicon demo board completely</text>
</g>
<g font-size="2.1">
<text x="190.5" y="41.3">191</text>
<text x="190.5" y="38.8">167</text>
<text x="196.8" y="39.8">DDR_DQ0</text>
<text x="229.9" y="39.8">DDR_DQ16</text>
<text x="242.6" y="41.3">8</text>
<text x="242.6" y="38.8">201</text>
<text x="190.5" y="43.9">164</text>
<text x="190.5" y="46.4">192</text>
<text x="196.8" y="42.4">DDR_DQ1</text>
<text x="196.8" y="44.9">DDR_DQ2</text>
<text x="196.8" y="47.4">DDR_DQ3</text>
<text x="229.9" y="42.4">DDR_DQ17</text>
<text x="229.9" y="44.9">DDR_DQ18</text>
<text x="229.9" y="47.4">DDR_DQ19</text>
<text x="242.6" y="43.9">198</text>
<text x="242.6" y="46.4">9</text>
<text x="190.5" y="51.5">195</text>
<text x="190.5" y="49">166</text>
<text x="196.8" y="52.5">DDR_DQ5</text>
<text x="196.8" y="50">DDR_DQ4</text>
<text x="229.9" y="50">DDR_DQ20</text>
<text x="229.9" y="52.5">DDR_DQ21</text>
<text x="242.6" y="49">200</text>
<text x="242.6" y="51.5">12</text>
<text x="190.5" y="54">163</text>
<text x="190.5" y="56.6">194</text>
<text x="190.5" y="59.1">184</text>
<text x="196.8" y="55.1">DDR_DQ6</text>
<text x="196.8" y="57.6">DDR_DQ7</text>
<text x="229.9" y="55.1">DDR_DQ22</text>
<text x="229.9" y="57.6">DDR_DQ23</text>
<text x="242.6" y="54">197</text>
<text x="242.6" y="56.6">11</text>
<text x="242.6" y="59.1">6</text>
<text x="190.5" y="61.7">170</text>
<text x="190.5" y="64.2">185</text>
<text x="196.8" y="62.7">DDR_DQ9</text>
<text x="196.8" y="65.2">DDR_DQ10</text>
<text x="196.8" y="60.1">DDR_DQ8</text>
<text x="229.9" y="62.7">DDR_DQ25</text>
<text x="229.9" y="65.2">DDR_DQ26</text>
<text x="229.9" y="60.1">DDR_DQ24</text>
<text x="242.6" y="61.7">204</text>
<text x="242.6" y="64.2">5</text>
<text x="190.5" y="66.7">169</text>
<text x="190.5" y="69.3">188</text>
<text x="190.5" y="71.8">172</text>
<text x="196.8" y="67.8">DDR_DQ11</text>
<text x="196.8" y="70.3">DDR_DQ12</text>
<text x="229.9" y="67.8">DDR_DQ27</text>
<text x="229.9" y="70.3">DDR_DQ28</text>
<text x="242.6" y="66.7">203</text>
<text x="242.6" y="69.3">2</text>
<text x="242.6" y="71.8">206</text>
<text x="190.5" y="74.4">189</text>
<text x="190.5" y="76.9">173</text>
<text x="196.8" y="72.8">DDR_DQ13</text>
<text x="196.8" y="75.4">DDR_DQ14</text>
<text x="196.8" y="77.9">DDR_DQ15</text>
<text x="229.9" y="72.8">DDR_DQ29</text>
<text x="229.9" y="77.9">DDR_DQ31</text>
<text x="229.9" y="75.4">DDR_DQ30</text>
<text x="242.6" y="76.9">207</text>
<text x="242.6" y="74.4">3</text>
<text x="191.8" y="83.2">43</text>
<text x="242.6" y="83.2">41</text>
<text x="191.8" y="88.3">45</text>
<text x="191.8" y="85.8">27</text>
<text x="196.8" y="84.3">DDR_A0</text>
<text x="196.8" y="89.4">DDR_A2</text>
<text x="196.8" y="86.8">DDR_A1</text>
<text x="228.6" y="86.8">DDR_CAS_N</text>
<text x="228.6" y="89.4">DDR_RAS_N</text>
<text x="229.9" y="84.3">DDR_WE_N</text>
<text x="242.6" y="85.8">40</text>
<text x="242.6" y="88.3">52</text>
<text x="191.8" y="93.4">26</text>
<text x="191.8" y="90.9">42</text>
<text x="191.8" y="95.9">51</text>
<text x="196.8" y="94.4">DDR_A4</text>
<text x="196.8" y="91.9">DDR_A3</text>
<text x="231.1" y="95.7">DDR_ODT</text>
<text x="242.6" y="94.7">48</text>
<text x="191.8" y="98.5">28</text>
<text x="191.8" y="101">50</text>
<text x="196.8" y="99.5">DDR_A6</text>
<text x="196.8" y="97">DDR_A5</text>
<text x="242.6" y="101">38</text>
<text x="191.8" y="103.6">29</text>
<text x="191.8" y="106.1">37</text>
<text x="196.8" y="104.6">DDR_A8</text>
<text x="196.8" y="107.1">DDR_A9</text>
<text x="196.8" y="102.1">DDR_A7</text>
<text x="224.8" y="102.1">DDR3_RESET_N</text>
<text x="231.1" y="104.6">DDR_CSN</text>
<text x="242.6" y="103.6">34</text>
<text x="191.8" y="111.2">32</text>
<text x="191.8" y="108.6">22</text>
<text x="191.8" y="113.7">23</text>
<text x="196.8" y="112.2">DDR_A11</text>
<text x="196.8" y="109.7">DDR_A10</text>
<text x="237.5" y="110.9">ZQ</text>
<text x="242.6" y="109.9">54</text>
<text x="191.8" y="116.3">46</text>
<text x="191.8" y="118.8">31</text>
<text x="196.8" y="114.8">DDR_A12</text>
<text x="196.8" y="117.3">DDR_A13</text>
<text x="196.8" y="119.8">DDR_A14</text>
<text x="191.8" y="121.3">36</text>
<text x="196.8" y="122.4">DDR_A15</text>
<text x="191.8" y="132.8">47</text>
<text x="191.8" y="135.3">24</text>
<text x="191.8" y="137.4">33</text>
<text x="196.8" y="133.8">DDR_BA0</text>
<text x="196.8" y="136.3">DDR_BA1</text>
<text x="242.6" y="137.9">1</text>
<text x="196.8" y="138.9">DDR_BA2</text>
<text x="227.3" y="141.4">VDDIO_DDR1</text>
<text x="227.3" y="144">VDDIO_DDR2</text>
<text x="227.3" y="138.9">VDDIO_DDR0</text>
<text x="242.6" y="140.4">7</text>
<text x="242.6" y="142.9">13</text>
<text x="190.5" y="148.8">181</text>
<text x="227.3" y="149">VDDIO_DDR4</text>
<text x="227.3" y="146.5">VDDIO_DDR3</text>
<text x="242.6" y="148">35</text>
<text x="242.6" y="145.5">25</text>
<text x="190.5" y="153.9">215</text>
<text x="190.5" y="151.4">182</text>
<text x="196.8" y="155.4">DDR_DM2</text>
<text x="196.8" y="150.3">DDR_DM0</text>
<text x="196.8" y="152.9">DDR_DM1</text>
<text x="227.3" y="154.1">VDDIO_DDR6</text>
<text x="227.3" y="151.6">VDDIO_DDR5</text>
<text x="242.6" y="155.6">165</text>
<text x="242.6" y="153.1">53</text>
<text x="242.6" y="150.6">44</text>
<text x="190.5" y="156.4">216</text>
<text x="196.8" y="157.9">DDR_DM3</text>
<text x="227.3" y="156.7">VDDIO_DDR7</text>
<text x="227.3" y="161.7">VDDIO_DDR9</text>
<text x="227.3" y="159.2">VDDIO_DDR8</text>
<text x="242.6" y="160.7">174</text>
<text x="242.6" y="158.2">171</text>
<text x="190.5" y="162.8">175</text>
<text x="190.5" y="165.3">176</text>
<text x="196.8" y="164.3">DDR_DQS0_P</text>
<text x="196.8" y="166.8">DDR_DQS0_N</text>
<text x="226.1" y="166.8">VDDIO_DDR11</text>
<text x="226.1" y="164.3">VDDIO_DDR10</text>
<text x="242.6" y="165.8">190</text>
<text x="242.6" y="163.3">183</text>
<text x="190.5" y="171.7">178</text>
<text x="196.8" y="173.2">DDR_DQS1_P</text>
<text x="226.1" y="171.9">VDDIO_DDR13</text>
<text x="226.1" y="169.4">VDDIO_DDR12</text>
<text x="242.6" y="170.9">199</text>
<text x="242.6" y="173.4">205</text>
<text x="242.6" y="168.3">196</text>
<text x="190.5" y="174.2">179</text>
<text x="196.8" y="175.7">DDR_DQS1_N</text>
<text x="226.1" y="177">VDDIO_DDR15</text>
<text x="226.1" y="174.4">VDDIO_DDR14</text>
<text x="242.6" y="176">208</text>
<text x="242.6" y="179.8">16</text>
<text x="190.5" y="183.1">210</text>
<text x="190.5" y="180.6">209</text>
<text x="196.8" y="184.6">DDR_DQS2_N</text>
<text x="196.8" y="182.1">DDR_DQS2_P</text>
<text x="224.8" y="180.8">VDDIO_DDR_CK</text>
<text x="190.5" y="189.5">212</text>
<text x="190.5" y="192">213</text>
<text x="196.8" y="191">DDR_DQS3_P</text>
<text x="196.8" y="193.5">DDR_DQS3_N</text>
<text x="224.8" y="197.3">AVDD_DDRPLL2</text>
<text x="224.8" y="194.8">AVDD_DDRPLL1</text>
<text x="242.6" y="196.3">20</text>
<text x="242.6" y="193.7">187</text>
<text x="191.8" y="200.9">21</text>
<text x="196.8" y="202.4">DDR_CKE</text>
<text x="191.8" y="208.5">17</text>
<text x="191.8" y="211">18</text>
<text x="196.8" y="212.5">DDR_CLK0_N</text>
<text x="196.8" y="210">DDR_CLK0_P</text>
<text x="242.6" y="215.3">19</text>
<text x="191.8" y="217.4">14</text>
<text x="191.8" y="219.9">15</text>
<text x="196.8" y="218.9">DDR_CLK1_P</text>
<text x="196.8" y="221.4">DDR_CLK1_N</text>
<text x="229.9" y="221.4">DDR_VSS2</text>
<text x="229.9" y="216.4">DDR_VSS0</text>
<text x="229.9" y="218.9">DDR_VSS1</text>
<text x="242.6" y="220.4">211</text>
<text x="242.6" y="217.9">177</text>
</g>
<g font-size="1.8">
<text x="198.1" y="35.1">2 DDR3</text>
<text x="207.8" y="35.1">2 DDR3</text>
<text x="221" y="35.1">2 DDR3</text>
<text x="231.1" y="35.1">2 DDR3</text>
<text x="197.9" y="37.1">2 Layers</text>
<text x="207.5" y="37.1">4 Layers</text>
<text x="220.7" y="37.1">4 Layers</text>
<text x="230.9" y="37.1">2 Layers</text>
</g>
<g font-size="1.8" fill="#0000a0">
<text x="207" y="40.1">DDR_DQ0</text>
<text x="221" y="40.1">DDR_DQ16</text>
<text x="207" y="42.7">DDR_DQ1</text>
<text x="207" y="45.2">DDR_DQ2</text>
<text x="207" y="47.8">DDR_DQ3</text>
<text x="221" y="42.7">DDR_DQ17</text>
<text x="221" y="45.2">DDR_DQ18</text>
<text x="221" y="47.8">DDR_DQ19</text>
<text x="207" y="50.3">DDR_DQ4</text>
<text x="207" y="52.8">DDR_DQ5</text>
<text x="221" y="50.3">DDR_DQ20</text>
<text x="221" y="52.8">DDR_DQ21</text>
<text x="207" y="55.4">DDR_DQ6</text>
<text x="207" y="57.9">DDR_DQ7</text>
<text x="221" y="55.4">DDR_DQ22</text>
<text x="221" y="57.9">DDR_DQ23</text>
<text x="207" y="60.5">DDR_DQ8</text>
<text x="207" y="63">DDR_DQ9</text>
<text x="207" y="65.5">DDR_DQ10</text>
<text x="221" y="60.5">DDR_DQ24</text>
<text x="221" y="63">DDR_DQ25</text>
<text x="221" y="65.5">DDR_DQ26</text>
<text x="207" y="68.1">DDR_DQ11</text>
<text x="207" y="70.6">DDR_DQ12</text>
<text x="221" y="68.1">DDR_DQ27</text>
<text x="221" y="70.6">DDR_DQ28</text>
<text x="207" y="73.2">DDR_DQ13</text>
<text x="207" y="75.7">DDR_DQ14</text>
<text x="221" y="73.2">DDR_DQ29</text>
<text x="221" y="75.7">DDR_DQ30</text>
<text x="207" y="78.2">DDR_DQ15</text>
<text x="221" y="78.2">DDR_DQ31</text>
<text x="207" y="84.1">DDR_A3</text>
<text x="207" y="86.6">DDR_A12</text>
<text x="207" y="89.4">DDR_A2</text>
<text x="207" y="92">DDR_A7</text>
<text x="207" y="94.5">DDR_A15</text>
<text x="207" y="97">DDR_A9</text>
<text x="207" y="99.6">DDR_A6</text>
<text x="207" y="101.9">DDR_A13</text>
<text x="207" y="104.4">DDR_A8</text>
<text x="207" y="106.9">DDR_A0</text>
<text x="207" y="112">DDR_A1</text>
<text x="207" y="109.5">DDR_A10</text>
<text x="207" y="119.9">DDR_A14</text>
<text x="207" y="117.1">DDR_A5</text>
<text x="207" y="114.8">DDR_A11</text>
<text x="207" y="122.7">DDR_A4</text>
</g>
</svg>
